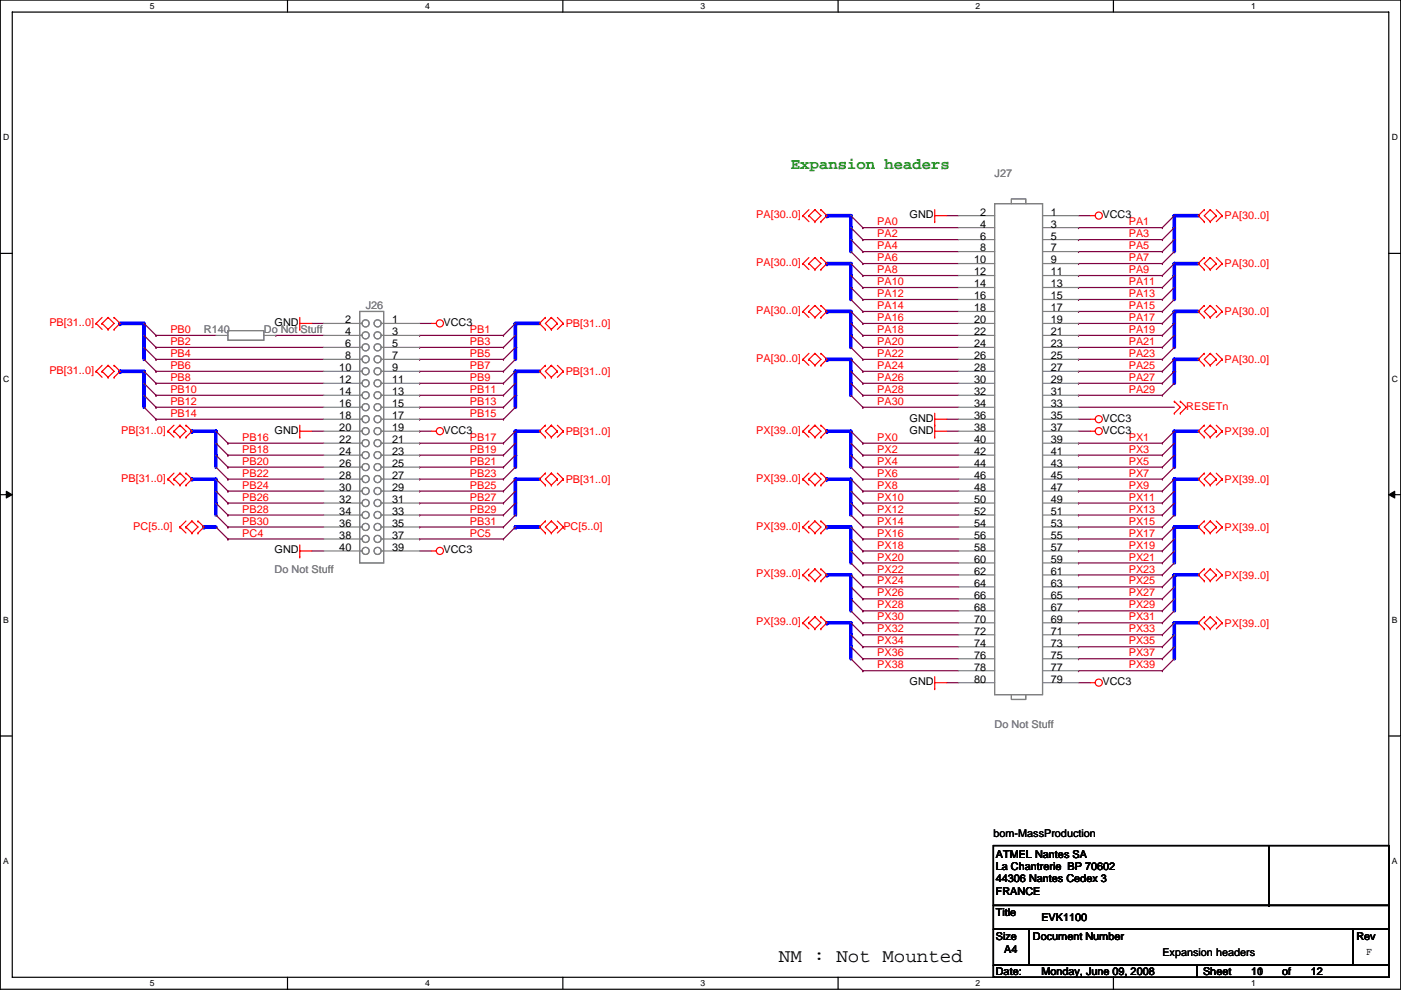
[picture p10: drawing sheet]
<svg xmlns="http://www.w3.org/2000/svg" width="297mm" height="210mm" viewBox="0 0 297 210" stroke-linecap="round" stroke-linejoin="round" font-family="sans-serif">
<path d="M.1 0h296.9v209.8h-296.9zM2.6 2.6h291.8v204.7h-291.8z" fill="none" stroke="#000" stroke-width=".25"/>
<g fill="#fff">
<path d="M31.8 .3h1v2h-1z"/>
<path d="M31.8 207.5h1v2.1h-1z"/>
</g>
<path d="M61 0v2.6M61 207.3v2.5" fill="none" stroke="#000" stroke-width=".25"/>
<g fill="#fff">
<path d="M90.1 .3h1v2h-1z"/>
<path d="M90.1 207.5h1v2.1h-1z"/>
</g>
<path d="M119.3 0v2.6M119.3 207.3v2.5" fill="none" stroke="#000" stroke-width=".25"/>
<g fill="#fff">
<path d="M148.5 .3h1v2h-1z"/>
<path d="M148.5 207.5h1v2.1h-1z"/>
</g>
<path d="M177.7 0v2.6M177.7 207.3v2.5" fill="none" stroke="#000" stroke-width=".25"/>
<g fill="#fff">
<path d="M206.9 .3h1v2h-1z"/>
<path d="M206.9 207.5h1v2.1h-1z"/>
</g>
<path d="M236.1 0v2.6M236.1 207.3v2.5" fill="none" stroke="#000" stroke-width=".25"/>
<g fill="#fff">
<path d="M265.2 .3h1v2h-1z"/>
<path d="M265.2 207.5h1v2.1h-1z"/>
<path d="M.7 28.2h1.3v2h-1.3z"/>
<path d="M295.1 28.2h1.3v2h-1.3z"/>
<path d="M.7 79.3h1.3v2.1h-1.3z"/>
<path d="M295.1 79.3h1.3v2.1h-1.3z"/>
</g>
<path d="M.1 53.7h2.5M294.4 53.7h2.6" fill="none" stroke="#000" stroke-width=".25"/>
<g fill="#fff">
<path d="M.7 130.5h1.2v2h-1.2z"/>
<path d="M295.1 130.5h1.2v2h-1.2z"/>
</g>
<path d="M.1 104.9h2.5M294.4 104.9h2.6" fill="none" stroke="#000" stroke-width=".25"/>
<path d="M1.3 104.2l1.3 .7-1.3 .7zM294.4 104.9l1.3-.7v1.4z" fill="#000" stroke="#000" stroke-width=".21"/>
<g fill="#fff">
<path d="M.7 181.7h1.2v2h-1.2z"/>
<path d="M295.1 181.7h1.2v2h-1.2z"/>
</g>
<path d="M.1 156.1h2.5M294.4 156.1h2.6M210.6 179.3h83.8v12.7h-83.8zM269 179.3v12.7M210.6 192h83.8v5.1h-83.8zM210.6 197.1h7.6v7.6h-7.6zM218.2 197.1h68.6v7.6h-68.6zM269 192h.1M286.8 197.1h7.6v7.6h-7.6zM210.6 204.7h43.2v2.6h-43.2zM253.8 204.7h40.6v2.6h-40.6z" fill="none" stroke="#000" stroke-width=".25"/>
<g fill="none" stroke="#800040" stroke-width=".25">
<path d="M180.4 45.7l2.5 2.6M180.4 48.3l2.5 2.5M180.4 53.4l2.5 2.5M180.4 50.8l2.5 2.6M180.4 55.9l2.5 2.5M180.4 58.4l2.5 2.6M182.9 50.8h.1M182.9 53.4h.1M182.9 55.9h.1M182.9 58.4h.1M182.9 48.3h.1M182.9 53.4h20.4"/>
<path d="M182.9 55.9h20.4M182.9 50.8h20.4M182.9 58.4h20.4M182.9 48.3h20.4M200.7 45.7h2.6M228.7 53.4h.1M228.7 55.9h.1M228.7 58.4h.1M228.7 48.3h.1M228.7 45.7h2.5M228.7 50.8h.1M228.7 53.4h17.7"/>
<path d="M228.7 55.9h17.7M228.7 50.8h17.7M228.7 58.4h17.7M228.7 48.3h17.7M246.4 48.3h.1M246.4 50.8h.1M246.4 55.9h.1M246.4 53.4h.1M246.4 58.4h.1M249 45.7l-2.6 2.6M249 48.3l-2.6 2.5M249 53.4l-2.6 2.5"/>
<path d="M249 50.8l-2.6 2.6M249 55.9l-2.6 2.5M249 58.4l-2.6 2.6M30.5 68.6l2.6 2.5M30.5 71.1l2.6 2.6M30.5 76.2l2.6 2.6M30.5 73.7l2.6 2.5M30.5 78.8l2.6 2.5M33.1 73.7h.1M33.1 76.2h.1M33.1 78.8h.1M33.1 71.1h.1"/>
<path d="M33.1 71.1h12.7M33.1 73.7h35.5M33.1 76.2h35.5M33.1 78.8h35.5M58.5 71.1h.1M58.5 71.1h10.1M66.1 68.6h2.5M89 68.6h2.5M89 76.2h.1M89 73.7h.1M89 78.8h.1M89 71.1h.1"/>
<path d="M89 71.1h17.7M89 73.7h17.7M89 76.2h17.7M89 78.8h17.7M106.7 71.1h.1M106.7 73.7h.1M106.7 78.8h.1M106.7 76.2h.1M109.3 68.6l-2.6 2.5M109.3 71.1l-2.6 2.6M109.3 76.2l-2.6 2.6M109.3 73.7l-2.6 2.5"/>
<path d="M109.3 78.8l-2.6 2.5M180.4 63.5l2.5 2.6M180.4 61l2.5 2.5M180.4 66.1l2.5 2.5M180.4 68.6l2.5 2.5M180.4 73.7l2.5 2.5M180.4 71.1l2.5 2.6M180.4 76.2l2.5 2.6M180.4 78.8l2.5 2.5M182.9 61h.1M182.9 63.5h.1M182.9 66.1h.1"/>
<path d="M182.9 71.1h.1M182.9 73.7h.1M182.9 76.2h.1M182.9 68.6h.1M182.9 78.8h.1M182.9 61h20.4M182.9 63.5h20.4M182.9 66.1h20.4M182.9 71.1h20.4M182.9 73.7h20.4M182.9 76.2h20.4M182.9 68.6h20.4"/>
<path d="M182.9 78.8h20.4M228.7 61h.1M228.7 63.5h.1M228.7 66.1h.1M228.7 71.1h.1M228.7 73.7h.1M228.7 76.2h.1M228.7 68.6h.1M228.7 78.8h.1M228.7 61h17.7M228.7 63.5h17.7M228.7 66.1h17.7"/>
<path d="M228.7 71.1h17.7M228.7 73.7h17.7M228.7 76.2h17.7M228.7 68.6h17.7M228.7 78.8h17.7M246.4 61h.1M246.4 66.1h.1M246.4 63.5h.1M246.4 68.6h.1M246.4 71.1h.1M246.4 76.2h.1M246.4 73.7h.1"/>
<path d="M246.4 78.8h.1M249 63.5l-2.6 2.6M249 61l-2.6 2.5M249 66.1l-2.6 2.5M249 68.6l-2.6 2.5M249 73.7l-2.6 2.5M249 71.1l-2.6 2.6M249 76.2l-2.6 2.6M249 78.8l-2.6 2.5M30.5 81.3l2.6 2.5M30.5 86.4l2.6 2.5M30.5 83.8l2.6 2.6"/>
<path d="M33.1 83.8h.1M33.1 86.4h.1M33.1 88.9h.1M33.1 81.3h.1M33.1 81.3h35.5M33.1 83.8h35.5M33.1 86.4h35.5M33.1 88.9h35.5M45.8 91.5l2.5 2.5M45.8 94l2.5 2.5M45.8 99.1l2.5 2.5M45.8 96.5l2.5 2.6"/>
<path d="M48.3 96.5h.1M48.3 99.1h.1M48.3 94h.1M48.3 96.5h20.3M48.3 99.1h20.3M48.3 94h20.3M66.1 91.5h2.5M89 83.8h.1M89 86.4h.1M89 88.9h.1M89 81.3h.1M89 96.5h.1"/>
<path d="M89 99.1h.1M89 94h.1M89 91.5h.1M89 81.3h17.7M89 83.8h17.7M89 86.4h17.7M89 96.5h17.7M89 99.1h17.7M89 94h17.7M89 88.9h17.7M89 91.5h2.5M106.7 81.3h.1"/>
<path d="M106.7 83.8h.1M106.7 88.9h.1M106.7 86.4h.1M106.7 94h.1M106.7 96.5h.1M106.7 99.1h.1M109.3 81.3l-2.6 2.5M109.3 86.4l-2.6 2.5M109.3 83.8l-2.6 2.6M109.3 91.5l-2.6 2.5M109.3 94l-2.6 2.5M109.3 99.1l-2.6 2.5"/>
<path d="M109.3 96.5l-2.6 2.6M180.4 83.8l2.5 2.6M180.4 81.3l2.5 2.5M180.4 91.5l2.5 2.5M180.4 94l2.5 2.5M180.4 99.1l2.5 2.5M180.4 96.5l2.5 2.6M182.9 81.3h.1M182.9 83.8h.1M182.9 86.4h.1M182.9 96.5h.1M182.9 99.1h.1"/>
<path d="M182.9 94h.1M182.9 81.3h20.4M182.9 83.8h20.4M182.9 86.4h20.4M182.9 96.5h20.4M182.9 99.1h20.4M182.9 94h20.4M200.7 91.5h2.6M200.7 88.9h2.6M228.7 81.3h.1M228.7 83.8h.1M228.7 96.5h.1"/>
<path d="M228.7 99.1h.1M228.7 94h.1M228.7 91.5h2.5M228.7 88.9h2.5M228.7 86.4h20.3M228.7 81.3h17.7M228.7 83.8h17.7M228.7 96.5h17.7M228.7 99.1h17.7M228.7 94h17.7M246.4 81.3h.1M246.4 83.8h.1"/>
<path d="M246.4 94h.1M246.4 96.5h.1M246.4 99.1h.1M249 81.3l-2.6 2.5M249 91.5l-2.6 2.5M249 94l-2.6 2.5M249 99.1l-2.6 2.5M249 96.5l-2.6 2.6M45.8 111.8l2.5 2.5M45.8 101.6l2.5 2.6M45.8 104.2l2.5 2.5M45.8 109.2l2.5 2.6"/>
<path d="M45.8 106.7l2.5 2.5M48.3 114.3h.1M48.3 106.7h.1M48.3 109.2h.1M48.3 111.8h.1M48.3 104.2h.1M48.3 101.6h.1M48.3 114.3h20.3M48.3 101.6h20.3M48.3 106.7h20.3M48.3 109.2h20.3M48.3 111.8h20.3"/>
<path d="M48.3 104.2h20.3M66.1 116.9h2.5M89 114.3h.1M89 101.6h.1M89 106.7h.1M89 109.2h.1M89 111.8h.1M89 104.2h.1M89 116.9h2.5M89 114.3h17.7M89 101.6h17.7M89 106.7h17.7"/>
<path d="M89 109.2h17.7M89 111.8h17.7M89 104.2h17.7M106.7 114.3h.1M106.7 101.6h.1M106.7 104.2h.1M106.7 106.7h.1M106.7 111.8h.1M106.7 109.2h.1M109.3 111.8l-2.6 2.5M109.3 101.6l-2.6 2.6M109.3 104.2l-2.6 2.5"/>
<path d="M109.3 109.2l-2.6 2.6M109.3 106.7l-2.6 2.5M180.4 101.6l2.5 2.6M180.4 104.2l2.5 2.5M180.4 109.2l2.5 2.6M180.4 106.7l2.5 2.5M180.4 111.8l2.5 2.5M180.4 114.3l2.5 2.6M180.4 119.4l2.5 2.5M180.4 116.9l2.5 2.5M182.9 116.9h.1M182.9 119.4h.1"/>
<path d="M182.9 114.3h.1M182.9 106.7h.1M182.9 109.2h.1M182.9 111.8h.1M182.9 104.2h.1M182.9 101.6h.1M182.9 114.3h20.4M182.9 101.6h20.4M182.9 116.9h20.4M182.9 119.4h20.4M182.9 106.7h20.4M182.9 109.2h20.4"/>
<path d="M182.9 111.8h20.4M182.9 104.2h20.4M228.7 101.6h.1M228.7 116.9h.1M228.7 119.4h.1M228.7 114.3h.1M228.7 106.7h.1M228.7 109.2h.1M228.7 111.8h.1M228.7 104.2h.1M228.7 114.3h17.7M228.7 101.6h17.7"/>
<path d="M228.7 116.9h17.7M228.7 119.4h17.7M228.7 106.7h17.7M228.7 109.2h17.7M228.7 111.8h17.7M228.7 104.2h17.7M246.4 101.6h.1M246.4 104.2h.1M246.4 106.7h.1M246.4 111.8h.1M246.4 109.2h.1M246.4 114.3h.1"/>
<path d="M246.4 116.9h.1M246.4 119.4h.1M249 101.6l-2.6 2.6M249 104.2l-2.6 2.5M249 109.2l-2.6 2.6M249 106.7l-2.6 2.5M249 111.8l-2.6 2.5M249 114.3l-2.6 2.6M249 119.4l-2.6 2.5M249 116.9l-2.6 2.5M180.4 121.9l2.5 2.6M180.4 124.5l2.5 2.5"/>
<path d="M180.4 129.6l2.5 2.5M180.4 127l2.5 2.6M180.4 132.1l2.5 2.5M180.4 134.6l2.5 2.6M180.4 139.7l2.5 2.6M180.4 137.2l2.5 2.5M182.9 121.9h.1M182.9 127h.1M182.9 129.6h.1M182.9 132.1h.1M182.9 124.5h.1M182.9 137.2h.1"/>
<path d="M182.9 139.7h.1M182.9 134.6h.1M182.9 121.9h20.4M182.9 127h20.4M182.9 129.6h20.4M182.9 132.1h20.4M182.9 124.5h20.4M182.9 137.2h20.4M182.9 139.7h20.4M182.9 134.6h20.4M228.7 121.9h.1M228.7 127h.1"/>
<path d="M228.7 129.6h.1M228.7 132.1h.1M228.7 124.5h.1M228.7 137.2h.1M228.7 139.7h.1M228.7 134.6h.1M228.7 121.9h17.7M228.7 127h17.7M228.7 129.6h17.7M228.7 132.1h17.7M228.7 124.5h17.7M228.7 137.2h17.7"/>
<path d="M228.7 139.7h17.7M228.7 134.6h17.7M246.4 121.9h.1M246.4 124.5h.1M246.4 127h.1M246.4 132.1h.1M246.4 129.6h.1M246.4 134.6h.1M246.4 137.2h.1M246.4 139.7h.1M249 121.9l-2.6 2.6M249 124.5l-2.6 2.5"/>
<path d="M249 129.6l-2.6 2.5M249 127l-2.6 2.6M249 132.1l-2.6 2.5M249 134.6l-2.6 2.6M249 139.7l-2.6 2.6M249 137.2l-2.6 2.5M182.9 142.3h.1M182.9 142.3h20.4M200.7 144.8h2.6M228.7 142.3h.1M228.7 144.8h2.5M228.7 142.3h17.7"/>
<path d="M246.4 142.3h.1"/>
</g>
<g fill="none" stroke="#00f" stroke-width=".76">
<path d="M175.3 45.7h.1M175.3 55.9h.1M175.3 45.7h5.1v7.7M175.3 55.9h5.1v7.6M249 45.7h.1M249 45.7v7.7M249 55.9h.1M249 55.9v7.6M249 45.7h5.1M249 55.9h5.1M25.5 78.8h5v7.6M25.5 68.6h5v5.1"/>
<path d="M25.5 68.6h.1M25.5 78.8h.1M30.5 73.7h.1M30.5 73.7v2.5M109.3 68.6v7.6M109.3 78.8v7.6M109.3 78.8h.1M109.3 68.6h.1M109.3 78.8h5.1M109.3 68.6h5.1M175.3 66.1h.1M175.3 76.2h.1"/>
<path d="M175.3 66.1h5.1v7.6M175.3 76.2h5.1v5.1M249 78.8h.1M249 66.1h.1M249 76.2h.1M249 66.1v7.6M249 76.2v2.6M249 66.1h5.1M249 76.2h5.1M249 78.8v2.5M40.7 91.5h.1M40.7 91.5h5.1"/>
<path d="M45.8 96.5h.1M45.8 91.5v5M45.8 91.5h.1M45.8 96.5v2.6M109.3 91.5v7.6M109.3 91.5h.1M109.3 91.5h5.1M175.3 91.5h.1M175.3 91.5h5.1v5M180.4 81.3h.1M180.4 96.5h.1M180.4 81.3v2.5"/>
<path d="M180.4 96.5v2.6M249 91.5h.1M249 91.5v7.6M249 91.5h5.1M40.7 101.6h5.1v7.6M40.7 101.6h.1M43.2 111.8h.1M43.2 111.8h2.6M109.3 101.6v7.6M109.3 101.6h.1M109.3 111.8h.1M109.3 111.8h5.1"/>
<path d="M109.3 101.6h5.1M175.3 111.8h.1M175.3 101.6h.1M175.3 101.6h5.1v7.6M175.3 111.8h5.1v7.6M249 111.8h.1M249 101.6h.1M249 101.6v7.6M249 111.8v7.6M249 111.8h5.1M249 101.6h5.1M175.3 121.9h.1"/>
<path d="M175.3 132.1h.1M175.3 121.9h5.1v7.7M175.3 132.1h5.1v5.1M180.4 137.2h.1M180.4 137.2v2.5M249 121.9h.1M249 132.1h.1M249 121.9v7.7M249 132.1v7.6M249 121.9h5.1M249 132.1h5.1"/>
</g>
<g fill="none" stroke="#f00" stroke-width=".25">
<path d="M170.2 45.7h.1M170.2 55.9h.1M170.2 45.7l1.3 1.3M170.2 55.9l1.3 1.3M171.5 45.7h.1M171.5 55.9h.1M171.5 54.6l-1.3 1.3M171.5 44.5l-1.3 1.2M171.5 45.7l1.3 1.3M171.5 55.9l1.3 1.3M172.8 44.5h.1M172.8 47h.1"/>
<path d="M172.8 54.6h.1M172.8 57.2h.1M172.8 44.5l1.2 1.2-1.2 1.3M172.8 54.6l-1.3 1.3M172.8 54.6l1.2 1.3-1.2 1.3M172.8 44.5l-1.3 1.2M174 47h.1M174 44.5h.1M174 57.2h.1M174 54.6h.1M174 44.5l1.3 1.2-1.3 1.3M174 54.6l1.3 1.3-1.3 1.3"/>
<path d="M198.2 45.7h2.5M198.2 47h.1M198.2 44.5v2.5M231.2 45.7h1M255.3 54.6h.1M255.3 57.2h.1M255.3 44.5h.1M255.3 47h.1M255.3 54.6l-1.2 1.3 1.2 1.3M255.3 44.5l-1.2 1.2 1.2 1.3M256.6 57.2h.1M256.6 54.6h.1"/>
<path d="M256.6 47h.1M256.6 44.5h.1M256.6 54.6l-1.3 1.3 1.3 1.3M256.6 54.6l1.3 1.3M256.6 44.5l-1.3 1.2 1.3 1.3M256.6 44.5l1.3 1.2M257.9 55.9h.1M257.9 45.7h.1M257.9 55.9l-1.3 1.3M257.9 54.6l1.2 1.3M257.9 45.7l-1.3 1.3M257.9 44.5l1.2 1.2"/>
<path d="M259.1 55.9h.1M259.1 45.7h.1M259.1 55.9l-1.2 1.3M259.1 45.7l-1.2 1.3M20.4 68.6h.1M20.4 78.8h.1M20.4 68.6l1.3 1.3M20.4 78.8l1.3 1.2M21.7 68.6h.1M21.7 78.8h.1M21.7 67.3l-1.3 1.3M21.7 68.6l1.2 1.3"/>
<path d="M21.7 77.5l-1.3 1.3M21.7 78.8l1.2 1.2M22.9 67.3h.1M22.9 69.9h.1M22.9 77.5h.1M22.9 67.3l1.3 1.3-1.3 1.3M22.9 67.3l-1.2 1.3M22.9 77.5l1.3 1.3-1.3 1.2M22.9 77.5l-1.2 1.3M24.2 69.9h.1M24.2 67.3h.1M24.2 77.5h.1"/>
<path d="M24.2 67.3l1.3 1.3-1.3 1.3M24.2 77.5l1.3 1.3-1.3 1.2M63.6 68.6h2.5M63.6 69.9h.1M63.6 67.3v2.6M91.5 68.6h1M115.6 67.3h.1M115.6 69.9h.1M115.6 77.5h.1M115.6 67.3l-1.2 1.3 1.2 1.3M115.6 77.5l-1.2 1.3 1.2 1.2M116.9 69.9h.1"/>
<path d="M116.9 67.3h.1M116.9 77.5h.1M116.9 67.3l-1.3 1.3 1.3 1.3M116.9 67.3l1.3 1.3M116.9 77.5l-1.3 1.3 1.3 1.2M116.9 77.5l1.3 1.3M118.2 68.6h.1M118.2 78.8h.1M118.2 68.6l-1.3 1.3M118.2 67.3l1.2 1.3M118.2 78.8l-1.3 1.2M118.2 77.5l1.2 1.3"/>
<path d="M119.4 68.6h.1M119.4 78.8h.1M119.4 68.6l-1.2 1.3M119.4 78.8l-1.2 1.2M170.2 66.1h.1M170.2 76.2h.1M170.2 66.1l1.3 1.2M170.2 76.2l1.3 1.3M171.5 66.1h.1M171.5 76.2h.1M171.5 64.8l-1.3 1.3M171.5 66.1l1.3 1.2"/>
<path d="M171.5 75l-1.3 1.2M171.5 76.2l1.3 1.3M172.8 64.8h.1M172.8 67.3h.1M172.8 75h.1M172.8 77.5h.1M172.8 64.8l1.2 1.3-1.2 1.2M172.8 64.8l-1.3 1.3M172.8 75l1.2 1.2-1.2 1.3M172.8 75l-1.3 1.2M174 67.3h.1M174 64.8h.1"/>
<path d="M174 77.5h.1M174 75h.1M174 64.8l1.3 1.3-1.3 1.2M174 75l1.3 1.2-1.3 1.3M255.3 75h.1M255.3 77.5h.1M255.3 64.8h.1M255.3 67.3h.1M255.3 75l-1.2 1.2 1.2 1.3M255.3 64.8l-1.2 1.3 1.2 1.2M256.6 77.5h.1M256.6 75h.1"/>
<path d="M256.6 67.3h.1M256.6 64.8h.1M256.6 75l-1.3 1.2 1.3 1.3M256.6 75l1.3 1.2M256.6 64.8l-1.3 1.3 1.3 1.2M256.6 64.8l1.3 1.3M257.9 76.2h.1M257.9 66.1h.1M257.9 76.2l-1.3 1.3M257.9 75l1.2 1.2M257.9 66.1l-1.3 1.2M257.9 64.8l1.2 1.3"/>
<path d="M259.1 76.2h.1M259.1 66.1h.1M259.1 76.2l-1.2 1.3M259.1 66.1l-1.2 1.2M22.9 80h.1M24.2 80h.1M35.6 91.5h.1M35.6 91.5l1.3 1.2M36.9 91.5h.1M36.9 91.5l1.3 1.2M36.9 90.2l-1.3 1.3M38.2 90.2h.1"/>
<path d="M38.2 92.7h.1M38.2 90.2l1.2 1.3-1.2 1.2M38.2 90.2l-1.3 1.3M39.4 92.7h.1M39.4 90.2h.1M39.4 90.2l1.3 1.3-1.3 1.2M63.6 91.5h2.5M63.6 92.7h.1M63.6 90.2v2.5M91.5 91.5h1M115.6 80h.1M115.6 90.2h.1"/>
<path d="M115.6 92.7h.1M115.6 90.2l-1.2 1.3 1.2 1.2M116.9 80h.1M116.9 92.7h.1M116.9 90.2h.1M116.9 90.2l-1.3 1.3 1.3 1.2M116.9 90.2l1.3 1.3M118.2 91.5h.1M118.2 91.5l-1.3 1.2M118.2 90.2l1.2 1.3M119.4 91.5h.1M119.4 91.5l-1.2 1.2"/>
<path d="M170.2 91.5h.1M170.2 91.5l1.3 1.2M171.5 91.5h.1M171.5 90.2l-1.3 1.3M171.5 91.5l1.3 1.2M172.8 90.2h.1M172.8 92.7h.1M172.8 90.2l1.2 1.3-1.2 1.2M172.8 90.2l-1.3 1.3M174 92.7h.1M174 90.2h.1M174 90.2l1.3 1.3-1.3 1.2"/>
<path d="M198.2 91.5h2.5M198.2 92.7h.1M198.2 88.9h2.5M198.2 90.2h.1M198.2 87.7v5M231.2 91.5h1M231.2 88.9h1M249 87.7h.1M249 85.1h.1M249 85.1l1.2 1.3-1.2 1.3M250.2 87.7h.1M250.2 85.1h.1"/>
<path d="M250.2 85.1l1.3 1.3-1.3 1.3M255.3 90.2h.1M255.3 92.7h.1M255.3 90.2l-1.2 1.3 1.2 1.2M256.6 92.7h.1M256.6 90.2h.1M256.6 90.2l-1.3 1.3 1.3 1.2M256.6 90.2l1.3 1.3M257.9 91.5h.1M257.9 91.5l-1.3 1.2M257.9 90.2l1.2 1.3M259.1 91.5h.1"/>
<path d="M259.1 91.5l-1.2 1.2M35.6 101.6h.1M35.6 101.6l1.3 1.3M36.9 101.6h.1M36.9 100.4l-1.3 1.2M36.9 101.6l1.3 1.3M38.2 100.4h.1M38.2 102.9h.1M38.2 111.8h.1M38.2 100.4l1.2 1.2-1.2 1.3M38.2 100.4l-1.3 1.2M38.2 111.8l1.2 1.3"/>
<path d="M39.4 102.9h.1M39.4 100.4h.1M39.4 111.8h.1M39.4 100.4l1.3 1.2-1.3 1.3M39.4 110.5l-1.2 1.3M39.4 111.8l1.3 1.3M40.7 110.5h.1M40.7 113.1h.1M40.7 110.5l1.3 1.3-1.3 1.3M40.7 110.5l-1.3 1.3M42 113.1h.1M42 110.5h.1"/>
<path d="M42 110.5l1.2 1.3-1.2 1.3M63.6 116.9h2.5M63.6 118.1h.1M63.6 115.6v2.5M91.5 116.9h1M115.6 100.4h.1M115.6 102.9h.1M115.6 110.5h.1M115.6 113.1h.1M115.6 100.4l-1.2 1.2 1.2 1.3M115.6 110.5l-1.2 1.3 1.2 1.3M116.9 102.9h.1"/>
<path d="M116.9 100.4h.1M116.9 113.1h.1M116.9 110.5h.1M116.9 100.4l-1.3 1.2 1.3 1.3M116.9 100.4l1.3 1.2M116.9 110.5l-1.3 1.3 1.3 1.3M116.9 110.5l1.3 1.3M118.2 101.6h.1M118.2 111.8h.1M118.2 101.6l-1.3 1.3M118.2 100.4l1.2 1.2M118.2 111.8l-1.3 1.3"/>
<path d="M118.2 110.5l1.2 1.3M119.4 101.6h.1M119.4 111.8h.1M119.4 101.6l-1.2 1.3M119.4 111.8l-1.2 1.3M170.2 101.6h.1M170.2 111.8h.1M170.2 101.6l1.3 1.3M170.2 111.8l1.3 1.3M171.5 101.6h.1M171.5 111.8h.1M171.5 100.4l-1.3 1.2"/>
<path d="M171.5 101.6l1.3 1.3M171.5 110.5l-1.3 1.3M171.5 111.8l1.3 1.3M172.8 100.4h.1M172.8 102.9h.1M172.8 110.5h.1M172.8 113.1h.1M172.8 100.4l1.2 1.2-1.2 1.3M172.8 100.4l-1.3 1.2M172.8 110.5l1.2 1.3-1.2 1.3M172.8 110.5l-1.3 1.3M174 102.9h.1"/>
<path d="M174 100.4h.1M174 113.1h.1M174 110.5h.1M174 100.4l1.3 1.2-1.3 1.3M174 110.5l1.3 1.3-1.3 1.3M255.3 100.4h.1M255.3 102.9h.1M255.3 110.5h.1M255.3 113.1h.1M255.3 100.4l-1.2 1.2 1.2 1.3M255.3 110.5l-1.2 1.3 1.2 1.3M256.6 102.9h.1"/>
<path d="M256.6 100.4h.1M256.6 113.1h.1M256.6 110.5h.1M256.6 100.4l-1.3 1.2 1.3 1.3M256.6 100.4l1.3 1.2M256.6 110.5l-1.3 1.3 1.3 1.3M256.6 110.5l1.3 1.3M257.9 101.6h.1M257.9 111.8h.1M257.9 101.6l-1.3 1.3M257.9 100.4l1.2 1.2M257.9 111.8l-1.3 1.3"/>
<path d="M257.9 110.5l1.2 1.3M259.1 101.6h.1M259.1 111.8h.1M259.1 101.6l-1.2 1.3M259.1 111.8l-1.2 1.3M170.2 121.9h.1M170.2 132.1h.1M170.2 121.9l1.3 1.3M170.2 132.1l1.3 1.3M171.5 121.9h.1M171.5 132.1h.1M171.5 120.7l-1.3 1.2"/>
<path d="M171.5 121.9l1.3 1.3M171.5 130.8l-1.3 1.3M171.5 132.1l1.3 1.3M172.8 120.7h.1M172.8 123.2h.1M172.8 130.8h.1M172.8 133.4h.1M172.8 120.7l1.2 1.2-1.2 1.3M172.8 120.7l-1.3 1.2M172.8 130.8l1.2 1.3-1.2 1.3M172.8 130.8l-1.3 1.3M174 123.2h.1"/>
<path d="M174 120.7h.1M174 133.4h.1M174 130.8h.1M174 120.7l1.3 1.2-1.3 1.3M174 130.8l1.3 1.3-1.3 1.3M255.3 120.7h.1M255.3 123.2h.1M255.3 130.8h.1M255.3 133.4h.1M255.3 120.7l-1.2 1.2 1.2 1.3M255.3 130.8l-1.2 1.3 1.2 1.3M256.6 123.2h.1"/>
<path d="M256.6 120.7h.1M256.6 133.4h.1M256.6 130.8h.1M256.6 120.7l-1.3 1.2 1.3 1.3M256.6 120.7l1.3 1.2M256.6 130.8l-1.3 1.3 1.3 1.3M256.6 130.8l1.3 1.3M257.9 121.9h.1M257.9 132.1h.1M257.9 121.9l-1.3 1.3M257.9 120.7l1.2 1.2M257.9 132.1l-1.3 1.3"/>
<path d="M257.9 130.8l1.2 1.3M259.1 121.9h.1M259.1 132.1h.1M259.1 121.9l-1.2 1.3M259.1 132.1l-1.2 1.3M198.2 144.8h2.5M198.2 146.1h.1M198.2 143.5v2.6M231.2 144.8h1"/>
<circle cx="233" cy="45.7" r=".76"/>
<circle cx="93.3" cy="68.6" r=".76"/>
<circle cx="93.3" cy="91.4" r=".76"/>
<circle cx="233" cy="88.9" r=".76"/>
<circle cx="233" cy="91.4" r=".76"/>
<circle cx="93.3" cy="116.8" r=".76"/>
<circle cx="233" cy="144.8" r=".76"/>
</g>
<g fill="none" stroke="#808080" stroke-width=".25">
<path d="M203.3 45.7h7.6M203.3 48.3h7.6M203.3 50.8h7.6M203.3 53.4h7.6M203.3 55.9h7.6M203.3 58.4h7.6M210.9 43.2h10.1v104.1h-10.1zM214.4 43.2v-1h3.1v1M221 45.7h7.7M221 48.3h7.7M221 50.8h7.7M221 53.4h7.7"/>
<path d="M221 55.9h7.7M221 58.4h7.7M45.8 71.1h2.5M48.3 70.1h7.6v2.1h-7.6zM55.9 71.1h2.6M68.6 68.6h8.2M68.6 73.7h8.2M68.6 76.2h8.2M68.6 78.8h8.2M68.6 71.1h8.2M76.3 66.1h5v53.3h-5zM80.8 68.6h8.2"/>
<path d="M80.8 71.1h8.2M80.8 73.7h8.2M80.8 76.2h8.2M80.8 78.8h8.2M203.3 68.6h7.6M203.3 71.1h7.6M203.3 73.7h7.6M203.3 76.2h7.6M203.3 78.8h7.6M203.3 61h7.6M203.3 63.5h7.6M203.3 66.1h7.6"/>
<path d="M221 68.6h7.7M221 71.1h7.7M221 73.7h7.7M221 76.2h7.7M221 78.8h7.7M221 61h7.7M221 63.5h7.7M221 66.1h7.7M68.6 86.4h8.2M68.6 88.9h8.2M68.6 91.5h8.2M68.6 83.8h8.2"/>
<path d="M68.6 81.3h8.2M68.6 99.1h8.2M68.6 96.5h8.2M68.6 94h8.2M80.8 83.8h8.2M80.8 86.4h8.2M80.8 88.9h8.2M80.8 81.3h8.2M80.8 91.5h8.2M80.8 94h8.2M80.8 99.1h8.2M80.8 96.5h8.2"/>
<path d="M203.3 81.3h7.6M203.3 83.8h7.6M203.3 86.4h7.6M203.3 88.9h7.6M203.3 91.5h7.6M203.3 94h7.6M203.3 96.5h7.6M203.3 99.1h7.6M221 81.3h7.7M221 83.8h7.7M221 86.4h7.7M221 88.9h7.7"/>
<path d="M221 91.5h7.7M221 94h7.7M221 96.5h7.7M221 99.1h7.7M68.6 114.3h8.2M68.6 109.2h8.2M68.6 116.9h8.2M68.6 111.8h8.2M68.6 101.6h8.2M68.6 104.2h8.2M68.6 106.7h8.2M80.8 114.3h8.2"/>
<path d="M80.8 106.7h8.2M80.8 104.2h8.2M80.8 116.9h8.2M80.8 109.2h8.2M80.8 101.6h8.2M80.8 111.8h8.2M203.3 101.6h7.6M203.3 104.2h7.6M203.3 106.7h7.6M203.3 109.2h7.6M203.3 111.8h7.6M203.3 114.3h7.6"/>
<path d="M203.3 116.9h7.6M203.3 119.4h7.6M221 101.6h7.7M221 104.2h7.7M221 106.7h7.7M221 109.2h7.7M221 111.8h7.7M221 114.3h7.7M221 116.9h7.7M221 119.4h7.7M203.3 121.9h7.6M203.3 124.5h7.6"/>
<path d="M203.3 127h7.6M203.3 129.6h7.6M203.3 132.1h7.6M203.3 134.6h7.6M203.3 137.2h7.6M203.3 139.7h7.6M221 121.9h7.7M221 124.5h7.7M221 127h7.7M221 129.6h7.7M221 132.1h7.7M221 134.6h7.7"/>
<path d="M221 137.2h7.7M221 139.7h7.7M203.3 142.3h7.6M203.3 144.8h7.6M214.4 147.3v1.1h3.1v-1.1M221 142.3h7.7M221 144.8h7.7"/>
<circle cx="77.5" cy="76.2" r=".76"/>
<circle cx="77.5" cy="73.7" r=".76"/>
<circle cx="77.5" cy="71.1" r=".76"/>
<circle cx="77.5" cy="68.6" r=".76"/>
<circle cx="77.5" cy="78.7" r=".76"/>
<circle cx="80.1" cy="73.7" r=".76"/>
<circle cx="80.1" cy="76.2" r=".76"/>
<circle cx="80.1" cy="71.1" r=".76"/>
<circle cx="80.1" cy="68.6" r=".76"/>
<circle cx="80.1" cy="78.7" r=".76"/>
<circle cx="77.5" cy="94" r=".76"/>
<circle cx="77.5" cy="88.9" r=".76"/>
<circle cx="77.5" cy="86.4" r=".76"/>
<circle cx="77.5" cy="96.5" r=".76"/>
<circle cx="77.5" cy="83.8" r=".76"/>
<circle cx="77.5" cy="81.3" r=".76"/>
<circle cx="77.5" cy="91.4" r=".76"/>
<circle cx="77.5" cy="99.1" r=".76"/>
<circle cx="80.1" cy="94" r=".76"/>
<circle cx="80.1" cy="86.4" r=".76"/>
<circle cx="80.1" cy="88.9" r=".76"/>
<circle cx="80.1" cy="96.5" r=".76"/>
<circle cx="80.1" cy="83.8" r=".76"/>
<circle cx="80.1" cy="81.3" r=".76"/>
<circle cx="80.1" cy="91.4" r=".76"/>
<circle cx="80.1" cy="99.1" r=".76"/>
<circle cx="77.5" cy="114.3" r=".76"/>
<circle cx="77.5" cy="101.6" r=".76"/>
<circle cx="77.5" cy="106.7" r=".76"/>
<circle cx="77.5" cy="109.2" r=".76"/>
<circle cx="77.5" cy="104.1" r=".76"/>
<circle cx="77.5" cy="116.8" r=".76"/>
<circle cx="77.5" cy="111.8" r=".76"/>
<circle cx="80.1" cy="114.3" r=".76"/>
<circle cx="80.1" cy="101.6" r=".76"/>
<circle cx="80.1" cy="106.7" r=".76"/>
<circle cx="80.1" cy="109.2" r=".76"/>
<circle cx="80.1" cy="104.1" r=".76"/>
<circle cx="80.1" cy="116.8" r=".76"/>
<circle cx="80.1" cy="111.8" r=".76"/>
</g>
<text font-size="4.1" x="165.2" y="203.9">NM : Not Mounted</text>
<text font-size="3.3" fill="#008000" x="167.7" y="35.8">Expansion headers</text>
<g font-size="2.3" fill="#808080">
<text x="210.9" y="37.6">J27</text>
<text x="77.5" y="65.6">J26</text>
<text x="43.2" y="70.7">R140</text>
<text x="55.9" y="70.7">Do Not Stuff</text>
<text x="58.2" y="121.5">Do Not Stuff</text>
<text x="210.9" y="154.5">Do Not Stuff</text>
</g>
<g font-size="2.3" fill="#f00">
<text x="160.3" y="46.3">PA[30..0]</text>
<text x="186" y="47.8">PA0</text>
<text x="239.3" y="47.8">PA1</text>
<text x="259.6" y="46.5">PA[30..0]</text>
<text x="186" y="50.3">PA2</text>
<text x="186" y="52.9">PA4</text>
<text x="239.3" y="52.9">PA5</text>
<text x="239.3" y="50.3">PA3</text>
<text x="160.3" y="56.4">PA[30..0]</text>
<text x="186" y="55.4">PA6</text>
<text x="186" y="57.9">PA8</text>
<text x="239.3" y="55.4">PA7</text>
<text x="239.3" y="57.9">PA9</text>
<text x="259.6" y="56.7">PA[30..0]</text>
<text x="186" y="60.5">PA10</text>
<text x="186" y="63">PA12</text>
<text x="186" y="65.6">PA14</text>
<text x="239.3" y="60.5">PA11</text>
<text x="239.3" y="63">PA13</text>
<text x="239.3" y="65.6">PA15</text>
<text x="10.5" y="69.1">PB[31..0]</text>
<text x="36.1" y="70.6">PB0</text>
<text x="99.6" y="70.6">PB1</text>
<text x="119.9" y="69.4">PB[31..0]</text>
<text x="160.3" y="66.6">PA[30..0]</text>
<text x="186" y="70.6">PA18</text>
<text x="186" y="68.1">PA16</text>
<text x="239.3" y="70.6">PA19</text>
<text x="239.3" y="68.1">PA17</text>
<text x="259.6" y="66.8">PA[30..0]</text>
<text x="36.1" y="73.2">PB2</text>
<text x="36.1" y="75.7">PB4</text>
<text x="99.6" y="75.7">PB5</text>
<text x="99.6" y="73.2">PB3</text>
<text x="160.3" y="76.8">PA[30..0]</text>
<text x="186" y="73.2">PA20</text>
<text x="186" y="75.7">PA22</text>
<text x="239.3" y="73.2">PA21</text>
<text x="239.3" y="75.7">PA23</text>
<text x="259.6" y="77">PA[30..0]</text>
<text x="10.5" y="79.3">PB[31..0]</text>
<text x="36.1" y="78.3">PB6</text>
<text x="36.1" y="83.3">PB10</text>
<text x="36.1" y="80.8">PB8</text>
<text x="99.6" y="83.3">PB11</text>
<text x="99.6" y="80.8">PB9</text>
<text x="99.6" y="78.3">PB7</text>
<text x="119.9" y="79.5">PB[31..0]</text>
<text x="186" y="80.8">PA26</text>
<text x="186" y="83.3">PA28</text>
<text x="186" y="78.3">PA24</text>
<text x="239.3" y="80.8">PA27</text>
<text x="239.3" y="83.3">PA29</text>
<text x="239.3" y="78.3">PA25</text>
<text x="36.1" y="85.9">PB12</text>
<text x="36.1" y="88.4">PB14</text>
<text x="99.6" y="85.9">PB13</text>
<text x="99.6" y="88.4">PB15</text>
<text x="186" y="85.9">PA30</text>
<text x="251.5" y="86.9">RESETn</text>
<text x="25.7" y="92">PB[31..0]</text>
<text x="51.4" y="93.5">PB16</text>
<text x="99.6" y="93.5">PB17</text>
<text x="119.9" y="92.2">PB[31..0]</text>
<text x="160.3" y="92">PX[39..0]</text>
<text x="186" y="93.5">PX0</text>
<text x="239.3" y="93.5">PX1</text>
<text x="259.6" y="92.2">PX[39..0]</text>
<text x="51.4" y="96">PB18</text>
<text x="51.4" y="98.6">PB20</text>
<text x="51.4" y="101.1">PB22</text>
<text x="99.6" y="96">PB19</text>
<text x="99.6" y="98.6">PB21</text>
<text x="99.6" y="101.1">PB23</text>
<text x="186" y="96">PX2</text>
<text x="186" y="98.6">PX4</text>
<text x="186" y="101.1">PX6</text>
<text x="239.3" y="96">PX3</text>
<text x="239.3" y="98.6">PX5</text>
<text x="239.3" y="101.1">PX7</text>
<text x="25.7" y="102.2">PB[31..0]</text>
<text x="51.4" y="106.2">PB26</text>
<text x="51.4" y="103.7">PB24</text>
<text x="99.6" y="106.2">PB27</text>
<text x="99.6" y="103.7">PB25</text>
<text x="119.9" y="102.4">PB[31..0]</text>
<text x="160.3" y="102.2">PX[39..0]</text>
<text x="186" y="106.2">PX10</text>
<text x="186" y="103.7">PX8</text>
<text x="239.3" y="106.2">PX11</text>
<text x="239.3" y="103.7">PX9</text>
<text x="259.6" y="102.4">PX[39..0]</text>
<text x="28.3" y="112.3">PC[5..0]</text>
<text x="51.4" y="113.8">PC4</text>
<text x="51.4" y="108.7">PB28</text>
<text x="51.4" y="111.3">PB30</text>
<text x="99.6" y="113.8">PC5</text>
<text x="99.6" y="108.7">PB29</text>
<text x="99.6" y="111.3">PB31</text>
<text x="119.4" y="112.3">PC[5..0]</text>
<text x="160.3" y="112.3">PX[39..0]</text>
<text x="186" y="113.8">PX16</text>
<text x="186" y="108.7">PX12</text>
<text x="186" y="111.3">PX14</text>
<text x="239.3" y="113.8">PX17</text>
<text x="239.3" y="108.7">PX13</text>
<text x="239.3" y="111.3">PX15</text>
<text x="259.6" y="112.6">PX[39..0]</text>
<text x="186" y="116.4">PX18</text>
<text x="186" y="118.9">PX20</text>
<text x="239.3" y="116.4">PX19</text>
<text x="239.3" y="118.9">PX21</text>
<text x="160.3" y="122.5">PX[39..0]</text>
<text x="186" y="121.4">PX22</text>
<text x="186" y="124">PX24</text>
<text x="239.3" y="121.4">PX23</text>
<text x="239.3" y="124">PX25</text>
<text x="259.6" y="122.7">PX[39..0]</text>
<text x="186" y="126.5">PX26</text>
<text x="186" y="129.1">PX28</text>
<text x="186" y="131.6">PX30</text>
<text x="239.3" y="126.5">PX27</text>
<text x="239.3" y="129.1">PX29</text>
<text x="239.3" y="131.6">PX31</text>
<text x="160.3" y="132.6">PX[39..0]</text>
<text x="186" y="136.7">PX34</text>
<text x="186" y="134.1">PX32</text>
<text x="239.3" y="136.7">PX35</text>
<text x="239.3" y="134.1">PX33</text>
<text x="259.6" y="132.9">PX[39..0]</text>
<text x="186" y="139.2">PX36</text>
<text x="186" y="141.8">PX38</text>
<text x="239.3" y="139.2">PX37</text>
<text x="239.3" y="141.8">PX39</text>
</g>
<g font-size="2.3">
<text x="192.8" y="46.3">GND</text>
<text x="207.8" y="45.7">2</text>
<text x="222.8" y="45.7">1</text>
<text x="233.7" y="46.3">VCC3</text>
<text x="207.8" y="48.3">4</text>
<text x="207.8" y="50.8">6</text>
<text x="207.8" y="53.3">8</text>
<text x="222.8" y="48.3">3</text>
<text x="222.8" y="50.8">5</text>
<text x="222.8" y="53.3">7</text>
<text x="206.6" y="55.9">10</text>
<text x="206.6" y="58.4">12</text>
<text x="222.8" y="55.9">9</text>
<text x="222.8" y="58.4">11</text>
<text x="206.6" y="61">14</text>
<text x="206.6" y="63.5">16</text>
<text x="222.8" y="61">13</text>
<text x="222.8" y="63.5">15</text>
<text x="58.2" y="69.1">GND</text>
<text x="73.2" y="68.6">2</text>
<text x="73.2" y="71.1">4</text>
<text x="83.1" y="68.6">1</text>
<text x="83.1" y="71.1">3</text>
<text x="94" y="69.1">VCC3</text>
<text x="206.6" y="66">18</text>
<text x="206.6" y="68.6">20</text>
<text x="206.6" y="71.1">22</text>
<text x="222.8" y="66">17</text>
<text x="222.8" y="68.6">19</text>
<text x="222.8" y="71.1">21</text>
<text x="73.2" y="73.7">6</text>
<text x="73.2" y="76.2">8</text>
<text x="83.1" y="73.7">5</text>
<text x="83.1" y="76.2">7</text>
<text x="206.6" y="73.7">24</text>
<text x="206.6" y="76.2">26</text>
<text x="222.8" y="73.7">23</text>
<text x="222.8" y="76.2">25</text>
<text x="71.9" y="78.7">10</text>
<text x="71.9" y="81.3">12</text>
<text x="71.9" y="83.8">14</text>
<text x="83.1" y="78.7">9</text>
<text x="83.1" y="81.3">11</text>
<text x="83.1" y="83.8">13</text>
<text x="206.6" y="78.7">28</text>
<text x="206.6" y="81.3">30</text>
<text x="206.6" y="83.8">32</text>
<text x="222.8" y="78.7">27</text>
<text x="222.8" y="81.3">29</text>
<text x="222.8" y="83.8">31</text>
<text x="71.9" y="86.4">16</text>
<text x="71.9" y="88.9">18</text>
<text x="83.1" y="86.4">15</text>
<text x="83.1" y="88.9">17</text>
<text x="192.8" y="89.5">GND</text>
<text x="206.6" y="86.4">34</text>
<text x="206.6" y="88.9">36</text>
<text x="222.8" y="86.4">33</text>
<text x="222.8" y="88.9">35</text>
<text x="233.7" y="89.5">VCC3</text>
<text x="58.2" y="92">GND</text>
<text x="71.9" y="91.4">20</text>
<text x="71.9" y="94">22</text>
<text x="83.1" y="91.4">19</text>
<text x="83.1" y="94">21</text>
<text x="94" y="92">VCC3</text>
<text x="192.8" y="92">GND</text>
<text x="206.6" y="91.4">38</text>
<text x="206.6" y="94">40</text>
<text x="222.8" y="91.4">37</text>
<text x="222.8" y="94">39</text>
<text x="233.7" y="92">VCC3</text>
<text x="71.9" y="96.5">24</text>
<text x="71.9" y="99.1">26</text>
<text x="71.9" y="101.6">28</text>
<text x="83.1" y="96.5">23</text>
<text x="83.1" y="99.1">25</text>
<text x="83.1" y="101.6">27</text>
<text x="206.6" y="96.5">42</text>
<text x="206.6" y="99.1">44</text>
<text x="206.6" y="101.6">46</text>
<text x="222.8" y="96.5">41</text>
<text x="222.8" y="99.1">43</text>
<text x="222.8" y="101.6">45</text>
<text x="71.9" y="104.1">30</text>
<text x="71.9" y="106.7">32</text>
<text x="83.1" y="104.1">29</text>
<text x="83.1" y="106.7">31</text>
<text x="206.6" y="104.1">48</text>
<text x="206.6" y="106.7">50</text>
<text x="222.8" y="104.1">47</text>
<text x="222.8" y="106.7">49</text>
<text x="71.9" y="109.2">34</text>
<text x="71.9" y="111.8">36</text>
<text x="83.1" y="109.2">33</text>
<text x="83.1" y="111.8">35</text>
<text x="206.6" y="109.2">52</text>
<text x="206.6" y="111.8">54</text>
<text x="222.8" y="109.2">51</text>
<text x="222.8" y="111.8">53</text>
<text x="58.2" y="117.4">GND</text>
<text x="71.9" y="114.3">38</text>
<text x="71.9" y="116.8">40</text>
<text x="83.1" y="114.3">37</text>
<text x="83.1" y="116.8">39</text>
<text x="94" y="117.4">VCC3</text>
<text x="206.6" y="114.3">56</text>
<text x="206.6" y="116.8">58</text>
<text x="206.6" y="119.4">60</text>
<text x="222.8" y="114.3">55</text>
<text x="222.8" y="116.8">57</text>
<text x="222.8" y="119.4">59</text>
<text x="206.6" y="121.9">62</text>
<text x="206.6" y="124.5">64</text>
<text x="222.8" y="121.9">61</text>
<text x="222.8" y="124.5">63</text>
<text x="206.6" y="127">66</text>
<text x="206.6" y="129.5">68</text>
<text x="222.8" y="127">65</text>
<text x="222.8" y="129.5">67</text>
<text x="206.6" y="132.1">70</text>
<text x="206.6" y="134.6">72</text>
<text x="206.6" y="137.2">74</text>
<text x="222.8" y="132.1">69</text>
<text x="222.8" y="134.6">71</text>
<text x="222.8" y="137.2">73</text>
<text x="206.6" y="139.7">76</text>
<text x="206.6" y="142.2">78</text>
<text x="222.8" y="139.7">75</text>
<text x="222.8" y="142.2">77</text>
<text x="192.8" y="145.3">GND</text>
<text x="206.6" y="144.8">80</text>
<text x="222.8" y="144.8">79</text>
<text x="233.7" y="145.3">VCC3</text>
<text x="210.6" y="177.6">bom-MassProduction</text>
<text x="211.1" y="181.9">ATMEL Nantes SA</text>
<text x="211.1" y="184.5">La Chantrerie BP 70602</text>
<text x="211.1" y="187.2">44306 Nantes Cedex 3</text>
<text x="211.1" y="189.8">FRANCE</text>
<text x="211.1" y="194.4">Title</text>
<text x="220.8" y="195.4">EVK1100</text>
<text x="211.1" y="199.4">Size</text>
<text x="212.9" y="202.2">A4</text>
<text x="219" y="199.4">Document Number</text>
<text x="246.4" y="202.7">Expansion headers</text>
<text x="287.6" y="199.4">Rev</text>
<text x="289.6" y="202.5">F</text>
<text x="211.1" y="206.8">Date:</text>
<text x="220.8" y="206.8">Monday, June 09, 2008</text>
<text x="255.1" y="206.8">Sheet</text>
<text x="265.2" y="206.8">11</text>
<text x="265.2" y="206.8">10</text>
<text x="271.8" y="206.8">of</text>
<text x="277.9" y="206.8">12</text>
</g>
<g font-size="1.8">
<text x="31.8" y="1.9">5</text>
<text x="90.1" y="1.9">4</text>
<text x="148.5" y="1.9">3</text>
<text x="206.9" y="1.9">2</text>
<text x="265.2" y="1.9">1</text>
<text x=".7" y="29.8">D</text>
<text x="295.1" y="29.8">D</text>
<text x=".7" y="81">C</text>
<text x="295.1" y="81">C</text>
<text x=".7" y="132.1">B</text>
<text x="295.1" y="132.1">B</text>
<text x=".7" y="183.3">A</text>
<text x="295.1" y="183.3">A</text>
<text x="31.8" y="209.2">5</text>
<text x="90.1" y="209.2">4</text>
<text x="148.5" y="209.2">3</text>
<text x="206.9" y="209.2">2</text>
<text x="265.2" y="209.2">1</text>
</g>
</svg>
